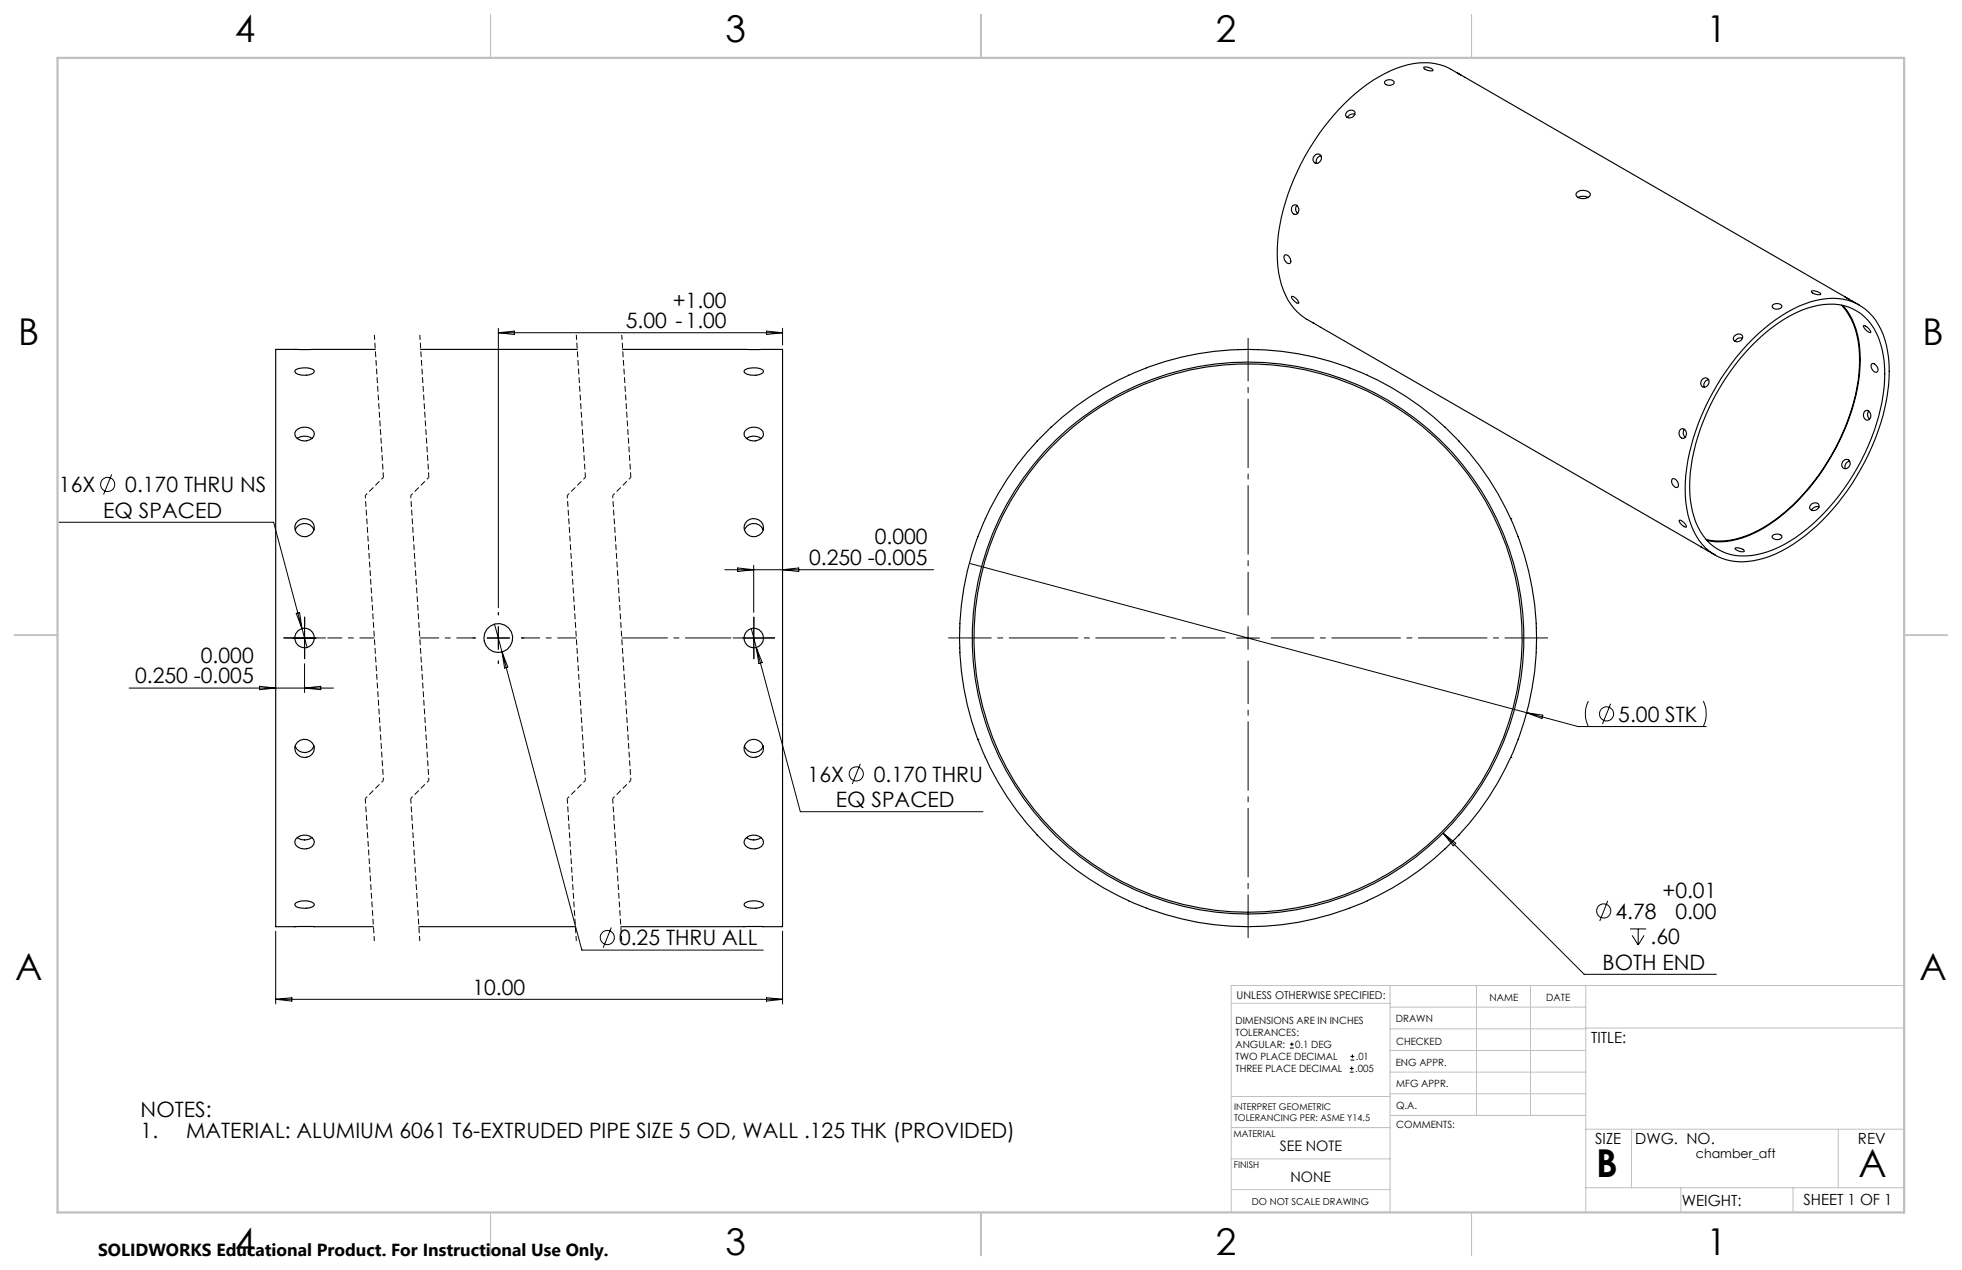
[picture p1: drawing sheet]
<svg xmlns="http://www.w3.org/2000/svg" width="432mm" height="279mm" viewBox="0 0 432 279" stroke-linecap="round" stroke-linejoin="round" font-family="sans-serif">
<g fill="none" stroke="#000" stroke-width=".25">
<path d="M304.9 17.8a1.24 1.24 0 0 1 1.9 .4 1.35 1.35 0 0 1-2.1 0zM313.3 14.8a2.08 2.08 0 0 1 2.1 .7 1.74 1.74 0 0 1-2.1-.7zM320.9 16.2a13.6 13.6 0 0 0-13.5-1.2 39.5 39.5 0 0 0-17.3 14.7 47.6 47.6 0 0 0-9 26 18.3 18.3 0 0 0 3.7 12.1l.7 .9a14.3 14.3 0 0 0 3.6 2.4l-.1-.1 88.5 51.1M321.6 16.6l-.9-.5 85.5 49.3M289.5 34.1a.86 .86 0 0 1 1.2 0 .86 .86 0 0 1 0 1.2 .9 .9 0 0 1-1.4 .5 .9 .9 0 0 1-.1-1.4zM290.7 34.3a1.17 1.17 0 0 0-.9 1.6M296.5 24.6a.89 .89 0 0 1 1.1-.4 .89 .89 0 0 1 .5 1.1 1.08 1.08 0 0 1-.9 .7 1.08 1.08 0 0 1-1-.6zM298.2 25.2a1.2 1.2 0 0 0-1.6 .7M282.7 56.2a1.16 1.16 0 0 1 1.1 .3 1.16 1.16 0 0 1 .3 1.2 .75 .75 0 0 1-1.3-.4l-.2-.6zM284.5 45.3a.93 .93 0 0 1 1.2 .1 .93 .93 0 0 1 .1 1.2 .79 .79 0 0 1-.9 .6 .79 .79 0 0 1-.7-.9zM285.4 45.2a1.27 1.27 0 0 0 .2 1.8M347.1 42.3a2.17 2.17 0 0 1 2.9 .3 1.41 1.41 0 0 1-1.9 1.1 1.07 1.07 0 0 1-1.2-1.1z"/>
<path d="M347.3 43.4h.2a2.59 2.59 0 0 1 2 0M82.6 76.9h-21.9v127h21.5M92.6 76.9h34.4M137 76.9h35.2v127h-35.6M272.5 76.9h.1M276.8 76.9h.1M284.3 65.2a1.92 1.92 0 0 1 1.5 1.5 1.99 1.99 0 0 1-1.6-1.4zM381.8 73.8a1 1 0 0 1 1.7 .4 1.14 1.14 0 0 1-.9 .9 1.14 1.14 0 0 1-1.1-.5zM383.5 74.4a1.2 1.2 0 0 0-1.6 .7M385.3 76.3a29.5 29.5 0 0 1 14.9-9.1 11.2 11.2 0 0 1 13.6 8.3 30.3 30.3 0 0 1-.8 17.8 49.1 49.1 0 0 1-17.7 24.9 19.9 19.9 0 0 1-13.4 4 11.2 11.2 0 0 1-9.1-8.5 30.3 30.3 0 0 1 .9-17.7 51.3 51.3 0 0 1 11.6-19.7zM385.7 74.7a29.5 29.5 0 0 1 15.3-8.9 11.8 11.8 0 0 1 13.8 9 32 32 0 0 1-.9 18.2 50.7 50.7 0 0 1-19.2 26.7 19.7 19.7 0 0 1-13.7 3.7 11.8 11.8 0 0 1-9.2-8.9 32 32 0 0 1 .9-18.3 54.1 54.1 0 0 1 13-21.5zM390.2 67.1a1.24 1.24 0 0 1 1.9 .4 1.32 1.32 0 0 1-2.1 0z"/>
<path d="M398.7 64.1a2.06 2.06 0 0 1 2 .6 2.08 2.08 0 0 1-2.1-.5zM405.3 67.1a16.6 16.6 0 0 1 4 12.1 44.8 44.8 0 0 1-8.1 23.9 38.4 38.4 0 0 1-16.7 14.7 14.7 14.7 0 0 1-9 .9M405.6 67.2a17 17 0 0 1 3.8 11.9 44.4 44.4 0 0 1-7.9 23.8 39.3 39.3 0 0 1-16.7 15 15.2 15.2 0 0 1-9.1 1M407 65.8l-1-.5 3.2 1.8M410.1 71.7a1.79 1.79 0 0 1 1.6 1.4 1.96 1.96 0 0 1-1.6-1.4zM65.1 81.4a4.5 4.5 0 0 1 4 0l.1 .3a2.68 2.68 0 0 1-2.9 .8 1.25 1.25 0 0 1-1.4-.9zM65.1 94.8a2.65 2.65 0 0 1 4 .2 1.73 1.73 0 0 1-2.1 2 1.96 1.96 0 0 1-2.1-1.7zM65.4 96.4a2.88 2.88 0 0 1 3.3 0M164 81.4a4.4 4.4 0 0 1 3.9 0l.1 .3a1.86 1.86 0 0 1-2.1 .8 2.48 2.48 0 0 1-2.1-.6v-.3zM164 94.8a2.61 2.61 0 0 1 3.9 .2 1.7 1.7 0 0 1-2 2 1.91 1.91 0 0 1-2.1-1.7zM164.3 96.4a2.81 2.81 0 0 1 3.2 0M228.2 97h.1"/>
<path d="M231.3 93.9v.1M248.4 82.5h.1M252.3 80.9h.1M297 80.9h.1M301 82.5h.1M318 93.9v.1M321.1 97h.1M369.8 94.5a.93 .93 0 0 1 1.2 .1 .93 .93 0 0 1 .1 1.2 .79 .79 0 0 1-.9 .6 .79 .79 0 0 1-.7-.9zM370.7 94.4v.1a1.23 1.23 0 0 0 .2 1.7M374.8 83.4a.86 .86 0 0 1 1.2 0 .86 .86 0 0 1 0 1.2 .9 .9 0 0 1-1.4 .4 .9 .9 0 0 1-.1-1.4zM376 83.5a1.13 1.13 0 0 0-.9 1.7M410.4 90.5a.97 .97 0 0 1 1.1 .2 .97 .97 0 0 1 .2 1.1 .82 .82 0 0 1-1 .6 .82 .82 0 0 1-.6-1z"/>
<path d="M411.3 90.5a1.3 1.3 0 0 0 .1 1.7M411.9 80.1a1.2 1.2 0 0 1 1.4 1.5 .73 .73 0 0 1-.8 .2 .73 .73 0 0 1-.5-.6l-.2-.6zM65 116.6a2.18 2.18 0 0 1 2-1.4 2.18 2.18 0 0 1 2.1 1.4M65.5 114.7a2.08 2.08 0 0 1 2.8-.2 2.08 2.08 0 0 1 .4 2.8 2.08 2.08 0 0 1-3 .3 2.08 2.08 0 0 1-.2-2.9zM163.9 116.6a2.18 2.18 0 0 1 2-1.4 2.18 2.18 0 0 1 2.1 1.4M164.4 114.7a2.09 2.09 0 0 1 2.8-.2 2.09 2.09 0 0 1 .4 2.8 2.08 2.08 0 0 1-3 .4 2.08 2.08 0 0 1-.2-3zM215.2 118v.1M216.8 114.1h.1M332.5 114.1h.1M334.2 118l-.1 .1M368 105.4a1.16 1.16 0 0 1 1.1 .4 1.16 1.16 0 0 1 .3 1.2l-.1 .2a1.25 1.25 0 0 1-1.3-1.8zM369.6 114.4a1.92 1.92 0 0 1 1.5 1.6 1.82 1.82 0 0 1-1.5-1.6z"/>
<path d="M390.1 117.9a1.44 1.44 0 0 1 2 0 .93 .93 0 0 1-1.3 .8l-.7-.4zM398.5 111.1a1 1 0 0 1 1-.5 1 1 0 0 1 .8 .7 1.1 1.1 0 0 1-.9 1 1.1 1.1 0 0 1-1.1-.6zM400.4 111.5a1.33 1.33 0 0 0-1.7 .8M405.6 101.5a.89 .89 0 0 1 1.3-.3 .89 .89 0 0 1 .1 1.3 .93 .93 0 0 1-1.4 .5 .93 .93 0 0 1 0-1.5zM407.1 101.5h-.2a1.24 1.24 0 0 0-.8 1.6M211.2 138.2h.1M211.2 137.2h.1M338.1 137.2h.1M338.1 138.2h.1M381.9 120.6a2.01 2.01 0 0 1 2 .6 1.79 1.79 0 0 1-2.1-.5zM211.2 142.5h.1M211.2 143.5h.1"/>
<path d="M338.1 143.5h.1M338.1 142.5h.1M65.5 163.2a2.04 2.04 0 0 1 3.3 .4 2.04 2.04 0 0 1-1.3 3 2 2 0 0 1-2.3-.9 2 2 0 0 1 .3-2.5zM69.1 164.1a2.17 2.17 0 0 1-2.1 1.5 2.17 2.17 0 0 1-2-1.5M164.4 163.2a2.06 2.06 0 0 1 3.1 .1 2.06 2.06 0 0 1-.5 3.1 2.06 2.06 0 0 1-2.7-.4 2.06 2.06 0 0 1 .1-2.8zM168 164.1a2.2 2.2 0 0 1-2.1 1.5 2.2 2.2 0 0 1-2.1-1.5M215.2 162.7h.1M216.8 166.7h.1M332.5 166.7h.1M334.1 162.7h.1M65.1 198.6a4.1 4.1 0 0 1 4 .2l.1 .2a1.98 1.98 0 0 1-2.2 .8 1.96 1.96 0 0 1-2.1-.9zM65.4 184.3a2.7 2.7 0 0 0 3.3 0"/>
<path d="M65.5 184.2a2.54 2.54 0 0 1 3.6 .6 1.69 1.69 0 0 1-2.1 2 1.9 1.9 0 0 1-2.1-1.7zM164 198.6a4.1 4.1 0 0 1 3.9 .2l.1 .2a1.87 1.87 0 0 1-2.1 .8 2.49 2.49 0 0 1-2.1-.6v-.3zM164.3 184.3a2.7 2.7 0 0 0 3.2 0M164.4 184.2a2.51 2.51 0 0 1 3.5 .6 1.66 1.66 0 0 1-2 2 1.59 1.59 0 0 1-1.7-.5 1.59 1.59 0 0 1-.2-1.7zM228.3 183.7l-.1 .1M231.3 186.8h.1M248.4 198.2h.1M252.4 199.8h-.1M297 199.8h.1M301 198.2h.1M318 186.8h.1M321.1 183.7v.1"/>
<path d="M92.2 203.9h34.4M272.5 203.8v.1M276.8 203.8v.1"/>
<circle cx="67" cy="140.4" r="2.17"/>
<circle cx="109.7" cy="140.3" r="3.2"/>
<circle cx="165.9" cy="140.4" r="2.16"/>
<circle cx="274.7" cy="140.4" r="60.3"/>
<circle cx="274.7" cy="140.4" r="63.5"/>
<circle cx="274.7" cy="140.4" r="60.7"/>
</g>
<g fill="none" stroke="#000" stroke-width=".22">
<path d="M109.7 72.2v61.5M109.7 73.2h62.5M109.7 73.2l3.5-.4v.8zM168.7 72.8l3.5 .4-3.5 .4zM172.2 72.2v3.7M13 114.9h47.2l6.3 23.4M24.6 104.4l-1.8 4.4M65.2 134.9l.7-.1 .6 3.5zM66.5 138.3l1.1 4.2M67 137.9v5M108.8 137.3l1.7 6.1M109.7 137.9v5"/>
<path d="M159.5 125.3h46M162.3 125l3.6 .3-3.6 .4zM165.3 138.3l1.1 4.2M165.9 124.4v10.3M165.9 137.9v5M172.2 125.3l3.6-.3v.7zM213.3 123.9l122.7 32.9M274.7 137.9v5M28.4 151.4h45M57.1 151l3.6 .4-3.6 .3zM64.5 140.4h5M67 146v6.4"/>
<path d="M67 151.4l3.6-.4v.7zM107.2 140.4h4.9M110.5 143.4l17.6 65.6h39.9M110.5 143.4l1.3 3.4-.7 .2zM163.4 140.4h5M166.4 142.5l9.7 36.1h40.2M166.4 142.5l1.3 3.3-.7 .2zM272.2 140.4h5M336 156.8l11.3 3h28.2M336 156.8l3.5 .5-.2 .8zM349.6 154.2a6.2 6.2 0 0 0 0 5.6M354.5 154.8l-1.8 4.5"/>
<path d="M374.9 154.2a6.5 6.5 0 0 1 0 5.6M189.3 168l-1.7 4.5M317.6 183.3l31.1 31h29.1M317.6 183.3l2.8 2.2-.6 .6zM353.8 198.2l-1.7 4.4M60.7 204.9v16M60.7 219.9h111.5M60.7 219.9l3.5-.4v.7zM134.5 204l-1.7 4.5M168.7 219.5l3.5 .4-3.5 .3zM172.2 204.9v16M358.7 204.4h3.6"/>
<path d="M359.2 205.8l1.3 2.1M360.5 204.4v3.5M361.8 205.8l-1.3 2.1M283.9 230.6h.8M283.9 229.7h.8M284.3 229.3v.9M297.1 235.9h.8M297.1 235.1h.8M297.2 233.2h.9M297.2 232.4h.9M297.5 234.6v.9M297.6 232v.8"/>
<circle cx="23.7" cy="106.6" r="1.56"/>
<circle cx="353.6" cy="157" r="1.55"/>
<circle cx="188.4" cy="170.3" r="1.56"/>
<circle cx="133.7" cy="206.3" r="1.55"/>
<circle cx="353" cy="200.4" r="1.55"/>
</g>
<g fill="none" stroke="#000" stroke-width=".22" stroke-dasharray="15.2 1.3 1.3 1.3" stroke-linecap="butt">
<path d="M67 137.8v-2.1M109.7 135.3v-.6M165.9 137.8v-2.1M64.5 140.3h-2.1M67 142.8v2.2M69.5 140.3h2.2M104.7 140.3h-.7M109.7 145.3v.7M109.7 140.3v-2.5M109.7 140.3h-2.5M109.7 140.3v2.5M109.7 140.3h2.5"/>
<path d="M114.7 140.3h.7M163.4 140.3h-2.1M165.9 142.8v2.2M165.9 140.3v-2.5M165.9 140.3h-2.5M165.9 140.3v2.5M165.9 140.3h2.5M168.4 140.3h2.2"/>
</g>
<path d="M72 140.3h10.4" fill="none" stroke="#000" stroke-width=".22" stroke-dasharray="15.2 1.3 1.3 1.3" stroke-dashoffset="12" stroke-linecap="butt"/>
<path d="M92.4 140.3h12.3" fill="none" stroke="#000" stroke-width=".22" stroke-dasharray="15.2 1.3 1.3 1.3" stroke-dashoffset="11" stroke-linecap="butt"/>
<path d="M114.7 140.3h12.1" fill="none" stroke="#000" stroke-width=".22" stroke-dasharray="15.2 1.3 1.3 1.3" stroke-dashoffset="11.1" stroke-linecap="butt"/>
<path d="M136.8 140.3h24.1" fill="none" stroke="#000" stroke-width=".22" stroke-dasharray="15.2 1.3 1.3 1.3" stroke-dashoffset="5.1" stroke-linecap="butt"/>
<path d="M274.7 135.3v-61M269.7 140.3h-61M274.7 145.3v61M279.7 140.3h61" fill="none" stroke="#000" stroke-width=".22" stroke-dasharray="15.2 1.3 1.3 1.3" stroke-dashoffset="5.7" stroke-linecap="butt"/>
<path d="M82.4 73.7l2 31.3M92.4 73.7l2 31.3M126.8 73.7l2 31.3M136.8 73.7l2 31.3M80.4 175.7l2 31.3M90.4 175.7l2 31.3M124.8 175.7l2 31.3M134.8 175.7l2 31.3" fill="none" stroke="#000" stroke-width=".22" stroke-dasharray="1.3 .6" stroke-dashoffset=".2" stroke-linecap="butt"/>
<path d="M80.4 109l4 62.7M84.4 105l-4 4M90.4 109l4 62.7M94.4 105l-4 4M124.8 109l4 62.7M128.8 105l-4 4M134.8 109l4 62.7M138.8 105l-4 4M84.4 171.7l-4 4M94.4 171.7l-4 4M128.8 171.7l-4 4M138.8 171.7l-4 4" fill="none" stroke="#000" stroke-width=".22" stroke-dasharray="1.3 .6" stroke-dashoffset=".7" stroke-linecap="butt"/>
<g fill="none" stroke="#c0c0c0" stroke-width=".22">
<path d="M305.9 216.8v49.9M324.9 216.8v28.6M336.8 216.8v28.6M349 216.8v49.9M419.1 216.8h-148.1v49.9M271 220.7h34.9M305.9 231.1h43.1M305.9 226.3h43.1M305.9 221.6h43.1M305.9 235.9h43.1M349 226.2h70.1M271 255h34.9"/>
<path d="M271 248.1h35M271 241.2h35M305.9 240.6h43.1M306 245.4h43M349 248.4h70.1M359.1 248.4v12.9M404.6 248.4v12.9M271 261.7h34.9M349 261.3h70.1M369.9 261.3v5.4M394.6 261.3v5.4"/>
</g>
<path d="M108 3.2v9.5M215.9 3.2v9.5M323.8 3.2v9.5M3.1 139.7h9.6M419.1 139.7h9.5M108 266.7v9.6M215.9 266.7v9.6M323.8 266.7v9.6" fill="none" stroke="#c0c0c0" stroke-width=".25"/>
<path d="M12.7 12.7h406.4v254h-406.4z" fill="none" stroke="#c0c0c0" stroke-width=".5"/>
<g font-size="8.5">
<text x="351.3" y="259">B</text>
<text x="409.1" y="258.9">A</text>
</g>
<g font-size="8.1">
<text x="51.7" y="9.3">4</text>
<text x="159.7" y="9.3">3</text>
<text x="267.6" y="9.3">2</text>
<text x="375.6" y="9.3">1</text>
<text x="4" y="76">B</text>
<text x="423.1" y="76">B</text>
<text x="3.3" y="215.7">A</text>
<text x="422.4" y="215.7">A</text>
<text x="51.7" y="276">4</text>
<text x="159.7" y="276">3</text>
<text x="267.6" y="276">2</text>
<text x="375.6" y="276">1</text>
</g>
<g font-size="4.7">
<text x="148.1" y="67.7">+1.00</text>
<text x="137.7" y="72.1">5.00 -1.00</text>
<text x="13" y="108.3">16X</text>
<text x="22.7" y="113.9">EQ SPACED</text>
<text x="27.6" y="108.3">0.170 THRU NS</text>
<text x="192.5" y="119.8">0.000</text>
<text x="178.1" y="124.3">0.250 -0.005</text>
<text x="44.2" y="145.8">0.000</text>
<text x="29.7" y="150.3">0.250 -0.005</text>
<text x="356.2" y="158.7">5.00 STK</text>
<text x="177.7" y="172">16X</text>
<text x="192.3" y="172">0.170 THRU</text>
<text x="184" y="177.6">EQ SPACED</text>
<text x="365.9" y="197.6">+0.01</text>
<text x="355.5" y="202.1">4.78</text>
<text x="368.7" y="202.2">0.00</text>
<text x="136.2" y="208">0.25 THRU ALL</text>
<text x="363.3" y="207.7">.60</text>
<text x="352.7" y="213.3">BOTH END</text>
<text x="104" y="218.8">10.00</text>
<text x="31" y="245.8">NOTES:</text>
<text x="31" y="250.4">1.</text>
<text x="41" y="250.4">MATERIAL: ALUMIUM 6061 T6-EXTRUDED PIPE SIZE 5 OD, WALL .125 THK (PROVIDED)</text>
</g>
<text font-size="3.8" x="21.6" y="276.3">SOLIDWORKS Educational Product. For Instructional Use Only.</text>
<g font-size="3.4">
<text x="350.2" y="229.5">TITLE:</text>
<text x="351.1" y="251.6">SIZE</text>
<text x="359.9" y="251.6">DWG. NO.</text>
<text x="408.9" y="251.7">REV</text>
<text x="370.1" y="265.3">WEIGHT:</text>
<text x="396.9" y="265.2">SHEET 1 OF 1</text>
</g>
<g font-size="3.2">
<text x="281.7" y="253.3">SEE NOTE</text>
<text x="284" y="260.1">NONE</text>
</g>
<text font-size="2.8" x="373.2" y="254.8">chamber_aft</text>
<text font-size="2.4" x="272.2" y="219.7">UNLESS OTHERWISE SPECIFIED:</text>
<g font-size="2.2">
<text x="327.8" y="220.1">NAME</text>
<text x="340.3" y="220.2">DATE</text>
<text x="271.9" y="225.3">DIMENSIONS ARE IN INCHES</text>
<text x="271.9" y="227.9">TOLERANCES:</text>
<text x="307.2" y="224.9">DRAWN</text>
<text x="271.9" y="233.2">TWO PLACE DECIMAL</text>
<text x="271.9" y="230.6">ANGULAR:</text>
<text x="285" y="230.6">0.1 DEG</text>
<text x="298.4" y="233.2">.01</text>
<text x="307.3" y="229.8">CHECKED</text>
<text x="271.9" y="235.9">THREE PLACE DECIMAL</text>
<text x="298.2" y="235.9">.005</text>
<text x="307.2" y="234.5">ENG APPR.</text>
<text x="307.3" y="239.2">MFG APPR.</text>
<text x="307.3" y="243.9">Q.A.</text>
<text x="307.3" y="248.1">COMMENTS:</text>
</g>
<text font-size="2.1" x="275.5" y="265.1">DO NOT SCALE DRAWING</text>
<g font-size="2">
<text x="271.6" y="244.1">INTERPRET GEOMETRIC</text>
<text x="271.5" y="250.2">MATERIAL</text>
<text x="271.6" y="246.6">TOLERANCING PER: ASME Y14.5</text>
<text x="271.5" y="257">FINISH</text>
</g>
</svg>
